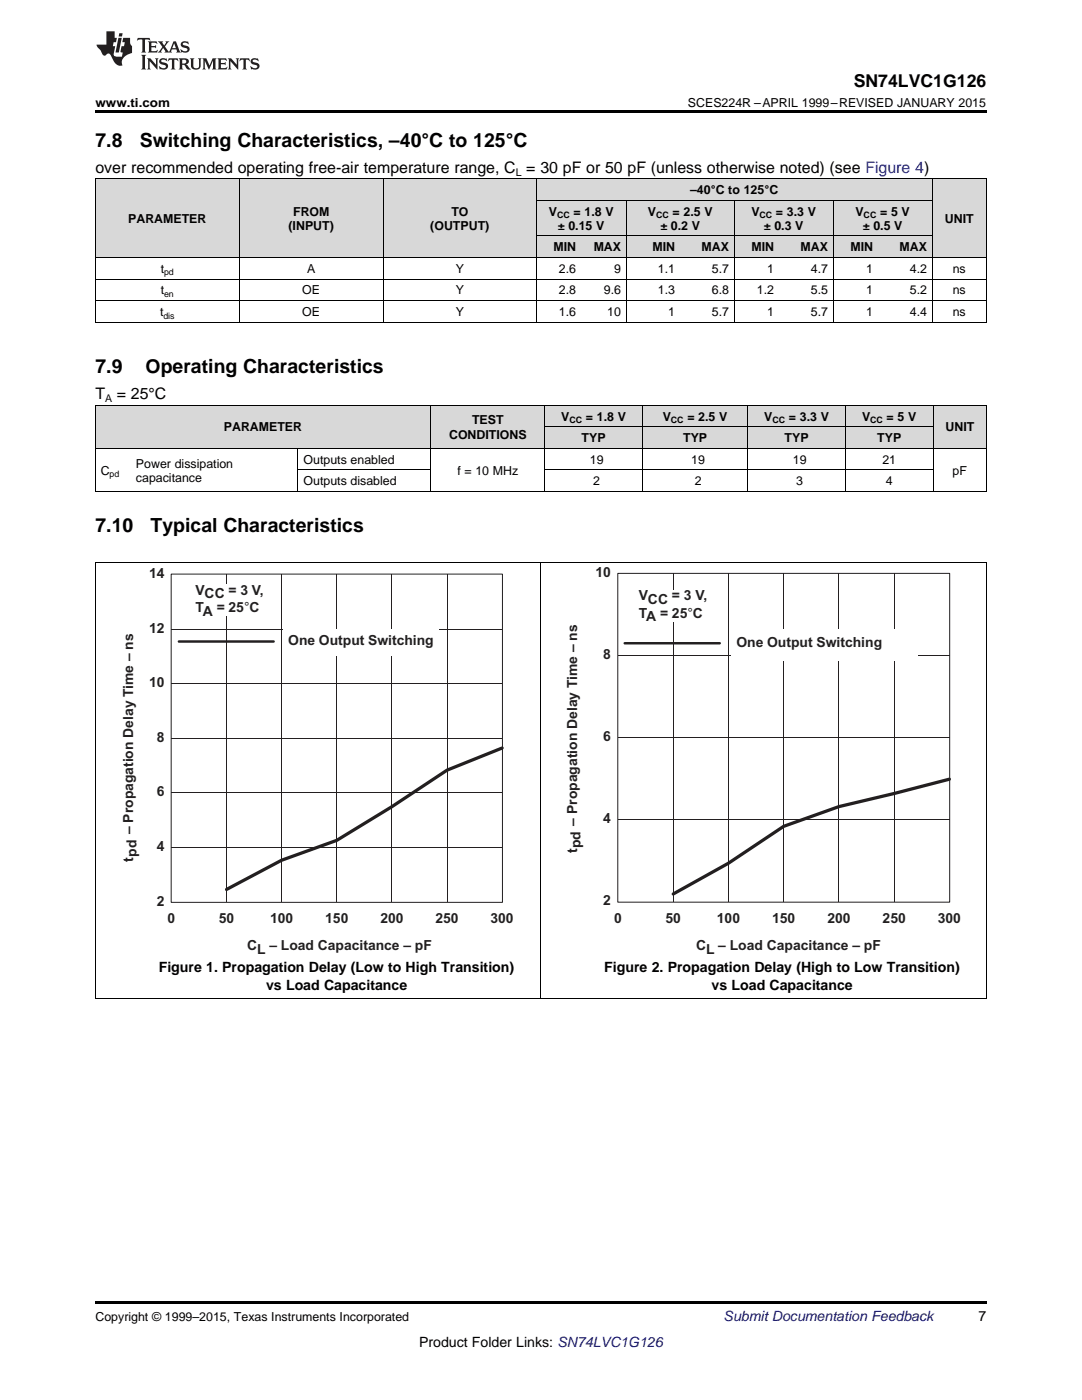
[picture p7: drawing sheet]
<svg xmlns="http://www.w3.org/2000/svg" width="216mm" height="279mm" viewBox="0 0 216 279" stroke-linecap="round" stroke-linejoin="round" font-family="sans-serif">
<g fill="#d8d8d8">
<path d="M19 80.9h7.1v8.6h-7.1z"/>
<path d="M26.1 80.9h33.4v8.6h-33.4z"/>
<path d="M59.5 80.9h26.4v8.6h-26.4z"/>
<path d="M85.9 80.9h22.9v8.6h-22.9z"/>
<path d="M108.8 85.2h19.4v4.3h-19.4z"/>
<path d="M128.2 85.2h21.1v4.3h-21.1z"/>
<path d="M149.3 85.2h19.4v4.3h-19.4z"/>
<path d="M168.7 85.2h17.6v4.3h-17.6z"/>
<path d="M186.3 80.9h10.5v8.6h-10.5z"/>
<path d="M108.8 80.9h19.4v4.3h-19.4z"/>
<path d="M128.2 80.9h21.1v4.3h-21.1z"/>
<path d="M149.3 80.9h19.4v4.3h-19.4z"/>
<path d="M168.7 80.9h17.6v4.3h-17.6z"/>
<path d="M19 35.7h28.8v15.7h-28.8z"/>
<path d="M47.8 35.7h28.7v15.7h-28.7z"/>
<path d="M76.5 35.7h30.5v15.7h-30.5z"/>
<path d="M107 47.1h9v4.3h-9z"/>
<path d="M116 47.1h9v4.3h-9z"/>
<path d="M125 47.1h10.8v4.3h-10.8z"/>
<path d="M135.8 47.1h10.7v4.3h-10.7z"/>
<path d="M146.5 47.1h9v4.3h-9z"/>
<path d="M155.5 47.1h10.8v4.3h-10.8z"/>
<path d="M166.3 47.1h9v4.3h-9z"/>
<path d="M175.3 47.1h10.8v4.3h-10.8z"/>
<path d="M186.1 35.7h10.7v15.7h-10.7z"/>
<path d="M107 40h9v7.1h-9z"/>
<path d="M116 40h9v7.1h-9z"/>
<path d="M125 40h10.8v7.1h-10.8z"/>
<path d="M135.8 40h10.7v7.1h-10.7z"/>
<path d="M146.5 40h9v7.1h-9z"/>
<path d="M155.5 40h10.8v7.1h-10.8z"/>
<path d="M166.3 40h9v7.1h-9z"/>
<path d="M175.3 40h10.8v7.1h-10.8z"/>
<path d="M107 35.7h9v4.3h-9z"/>
<path d="M116 35.7h9v4.3h-9z"/>
<path d="M125 35.7h10.8v4.3h-10.8z"/>
<path d="M135.8 35.7h10.7v4.3h-10.7z"/>
<path d="M146.5 35.7h9v4.3h-9z"/>
<path d="M155.5 35.7h10.8v4.3h-10.8z"/>
<path d="M166.3 35.7h9v4.3h-9z"/>
<path d="M175.3 35.7h10.8v4.3h-10.8z"/>
</g>
<path d="M19 199.3l.2 .1zM196.7 199.3l.1 .1zM19 259.7h177.8v.5h-177.8z" fill="#000"/>
<path d="M19.1 112.2v87.2M107.9 112.2v87.2M196.8 112.2v87.2M19 199.3h177.8" fill="none" stroke="#000" stroke-width=".2"/>
<path d="M34.2 114.6h66.1v65.5h-66.1zM45.2 114.6v65.4M56.2 114.6v65.4M67.2 114.6v65.4M78.2 114.6v65.4M89.2 114.6v65.4M34.2 136.4h66M34.2 125.5h66M34.2 158.3h66M34.2 147.3h66M34.2 169.2h66" fill="none" stroke="#231f20" stroke-width=".2"/>
<path d="M100.2 149.3l-11 4.4-11 7.3-11 6.7-11 4-11 5.8" fill="none" stroke="#231f20" stroke-width=".65"/>
<path d="M38 116.7h16.5v6.3h-16.5z" fill-rule="evenodd" fill="#fff"/>
<path d="M35.7 128h18.9" fill="none" stroke="#231f20" stroke-width=".49"/>
<path d="M56.5 125.5h31v5.3h-31z" fill-rule="evenodd" fill="#fff"/>
<path d="M123.3 114.4h66.2v65.6h-66.2zM134.3 114.5v65.5M145.4 114.5v65.5M156.4 114.5v65.5M167.4 114.5v65.5M178.4 114.5v65.5M123.3 130.9h66.2M123.3 147.2h66.2M123.3 163.6h66.2" fill="none" stroke="#231f20" stroke-width=".2"/>
<path d="M189.4 155.5l-11 2.9-11 2.6-11 3.9-11 7.4-11.1 6.1" fill="none" stroke="#231f20" stroke-width=".65"/>
<g fill="#fff">
<path d="M126.4 117.7h16.6v6.4h-16.6z" fill-rule="evenodd"/>
<path d="M145.9 125.5h37.3v6.4h-37.3z" fill-rule="evenodd"/>
</g>
<path d="M124.6 128.4h19" fill="none" stroke="#231f20" stroke-width=".49"/>
<g fill="none" stroke="#000" stroke-width=".2">
<path d="M19 35.6h177.8M19.1 35.7v28.6M47.7 35.7v28.6M76.5 35.7v28.6M107 35.7v28.6M107 40h79M124.9 40v24.3M146.5 40v24.3M166.2 40v24.3M186 35.7v28.6M196.8 35.7v28.6M19 60h177.8"/>
<path d="M19 55.7h177.8M19 51.4h177.8M107 47.1h79M19 64.3h177.8M19 98.1h177.8M19 89.5h177.8M19 80.9h177.8M19.1 80.9v17.2M59.5 89.5v8.6M59.5 93.8h26.4M85.9 80.9v17.2M108.7 80.9v17.2"/>
<path d="M108.8 93.8h77.5M108.8 85.2h77.5M128.1 80.9v17.2M149.2 80.9v17.2M168.6 80.9v17.2M186.2 80.9v17.2M196.8 80.9v17.2M19 112.2h177.8"/>
</g>
<path d="M19 22h177.8v.5h-177.8zM19 64.3h.2zM76.4 64.3h.1zM106.9 64.3h.1zM115.9 64.3h.1zM124.9 64.3h.1zM146.4 64.3h.1zM155.4 64.3h.1zM166.2 64.3h.1zM175.2 64.3h.1zM185.9 64.3h.2zM196.7 64.3h.1z" fill="#000"/>
<g fill="#231f20">
<path d="M27.5 7.6l-.1 .5 .4-.2h.6v.1v2.1l-.2 .4h1l-.3-.4v-2.1l.1-.1h.5l.5 .2-.2-.5zM29.5 8.3l.2 .3v1.5l-.2 .4h1.8l.2-.6a1.04 1.04 0 0 1-1.3 .2v-.7h.6l.3 .2v-.6l-.3 .2h-.6v-.6l.8-.1 .4 .3-.2-.5zM31.5 8.3l.9 1.1-.9 1.1h.8l-.2-.2 .5-.7 .4 .7-.2 .2h1.5l-.1-.2 .1-.4h.9l.1 .4-.2 .2h1l-.3-.3-.7-1.9h-.5l-.9 2-.8-1 .9-1h-.8l.1 .3-.3 .5-.4-.6 .2-.2zM34.7 8.6l.4 1h-.7zM36.3 8.4a.63 .63 0 0 0-.2 .7 .63 .63 0 0 0 .6 .4l.6 .2 .1 .2a.75 .75 0 0 1-.7 .4 .75 .75 0 0 1-.6-.5l.1 .7 .1-.1a1.11 1.11 0 0 0 1.5-.6 1.13 1.13 0 0 0-1.2-.8l-.1-.4a1.04 1.04 0 0 1 1.2 .2l-.2-.5-.1 .1-.5-.2zM28.2 10.9l.2 .4v2.2l-.2 .4h1l-.3-.4v-2.2l.3-.4zM29.3 11.6l.3 .4v1.5l-.3 .4h.8l-.2-.4v-1.3l1.5 1.7v-1.9l.2-.4h-.7l.2 .4v.9l-1.1-1.3zM32 11.8a.62 .62 0 0 0-.2 .7 .62 .62 0 0 0 .6 .4l.6 .1 .1 .3a.76 .76 0 0 1-.7 .3 .76 .76 0 0 1-.6-.4l.1 .7 .1-.1a1.11 1.11 0 0 0 1.5-.6 1.13 1.13 0 0 0-1.2-.8l-.1-.4a1.04 1.04 0 0 1 1.2 .2l-.2-.6-.1 .1-.5-.1zM33.7 11.6l-.2 .6a.61 .61 0 0 1 .8-.3v1.6l-.2 .4h.9l-.2-.4v-1.6a.63 .63 0 0 1 .8 .3l-.2-.6zM35.6 11.6l.3 .4v1.5l-.3 .4h1l-.2-.2v-.8l.5 .2a.76 .76 0 0 0 1.2 .7l-1-1a.58 .58 0 0 0 .6-.5 .58 .58 0 0 0-.5-.6zM36.4 11.9h.1a.45 .45 0 0 1 .5 .1 .45 .45 0 0 1 .1 .5l-.7 .2zM37.9 11.6l.2 .2a2.17 2.17 0 0 0 .3 1.9 .99 .99 0 0 0 1.6-.6v-1.1l.2-.4h-.7l.2 .2a1.92 1.92 0 0 1-.2 1.8 .6 .6 0 0 1-.9-.5v-1.1l.2-.4zM40.4 11.6l.2 .4v1.5l-.2 .4h.7l-.2-.4v-1.4l.8 1.8 .8-1.8v1.4l-.2 .4h.9l-.2-.4v-1.5l.2-.4h-.8l-.6 1.5-.6-1.5zM43.4 11.6l.2 .4v1.5l-.2 .4h1.8l.2-.6a1.04 1.04 0 0 1-1.3 .1v-.6h.5l.4 .2v-.6l-.4 .2h-.5v-.7h.8l.3 .3-.1-.6zM45.5 11.6l.2 .4v1.5l-.2 .4h.7l-.2-.4v-1.3l1.5 1.7v-1.9l.2-.4h-.7l.2 .4v.9l-1.1-1.3zM47.9 11.6l-.1 .6a.61 .61 0 0 1 .8-.3v1.6l-.3 .4h1l-.3-.4 .1-1.6a.63 .63 0 0 1 .7 .3l-.1-.6zM50.2 11.8a.62 .62 0 0 0-.2 .7 .62 .62 0 0 0 .6 .4l.6 .1 .2 .3a.76 .76 0 0 1-.8 .3 .76 .76 0 0 1-.6-.4l.1 .7 .2-.1a1.11 1.11 0 0 0 1.5-.6 1.13 1.13 0 0 0-1.3-.8l-.1-.4a1.04 1.04 0 0 1 1.2 .2l-.1-.6-.2 .1-.5-.1z"/>
<path d="M21.2 6.3v2.6h-1.9l.1 .4 .7 .9a.91 .91 0 0 0 1 .8 .56 .56 0 0 1 .5-.3 .56 .56 0 0 1 .5 .3l.4 .8a1.53 1.53 0 0 0 1.9 1.2 1.54 1.54 0 0 1 1-2.1l.9-.3v-1.4a1.52 1.52 0 0 1-.3-1.6h-1.4l-.2 .8h.5l-.2 .8h-.4l-.2 1v.2l.4 .1-.2 .8a1.93 1.93 0 0 1-1.6-.3l.3-1.8h-.5l.2-.8h.4l.2-.8h-.4v-1.3zM23.6 7.6l-.6 2.9h.7l.6-2.9zM23.8 6.6l-.1 .7h.6l.2-.7z"/>
</g>
<g font-size="3.9">
<text x="19" y="29.3">7.8</text>
<text x="27.9" y="29.3">Switching Characteristics, –40°C to 125°C</text>
<text x="19" y="74.5">7.9</text>
<text x="29.1" y="74.5">Operating Characteristics</text>
<text x="19" y="106.2">7.10</text>
<text x="30.1" y="106.2">Typical Characteristics</text>
</g>
<text font-size="3.5" x="170.4" y="17.3">SN74LVC1G126</text>
<g font-size="3.2">
<text x="19" y="34.4">over recommended operating free-air temperature range, C = 30 pF or 50 pF (unless otherwise noted) (see Figure 4)</text>
<text x="19" y="79.7">T</text>
<text x="23.3" y="79.7">= 25°C</text>
</g>
<g font-size="2.8" fill="#231f20">
<text x="29.7" y="115.4">14</text>
<text x="39" y="118.7">VCC</text>
<text x="45.6" y="118.7">= 3 V,</text>
<text x="118.8" y="115.2">10</text>
<text x="127.4" y="119.8">VCC = 3 V,</text>
<text x="39" y="122.2">TA = 25°C</text>
<text x="127.4" y="123.3">TA = 25°C</text>
<text x="29.7" y="126.2">12</text>
<text x="57.5" y="128.7">One Output Switching</text>
<text x="120.4" y="131.6">8</text>
<text x="146.9" y="129.1">One Output Switching</text>
<text x="29.7" y="137.1">10</text>
<text x="31.3" y="148">8</text>
<text x="120.4" y="147.9">6</text>
<text x="31.3" y="158.9">6</text>
<text x="120.4" y="164.3">4</text>
<text x="26.6" y="172" transform="rotate(-90 26.6 172)">tpd – Propagation Delay Time – ns</text>
<text x="31.3" y="169.8">4</text>
<text x="115.2" y="170.3" transform="rotate(-90 115.2 170.3)">tpd – Propagation Delay Time – ns</text>
<text x="31.3" y="180.7">2</text>
<text x="33.4" y="184.2">0</text>
<text x="43.7" y="184.2">50</text>
<text x="53.9" y="184.2">100</text>
<text x="64.9" y="184.2">150</text>
<text x="75.9" y="184.2">200</text>
<text x="86.9" y="184.2">250</text>
<text x="97.9" y="184.2">300</text>
<text x="120.4" y="180.7">2</text>
<text x="122.6" y="184.2">0</text>
<text x="132.8" y="184.2">50</text>
<text x="143.1" y="184.2">100</text>
<text x="154.1" y="184.2">150</text>
<text x="165.1" y="184.2">200</text>
<text x="176.1" y="184.2">250</text>
<text x="187.1" y="184.2">300</text>
<text x="49.3" y="189.7">CL – Load Capacitance – pF</text>
<text x="138.9" y="189.7">CL – Load Capacitance – pF</text>
</g>
<g font-size="2.8">
<text x="31.7" y="193.9">Figure 1. Propagation Delay (Low to High Transition)</text>
<text x="53.1" y="197.6">vs Load Capacitance</text>
<text x="120.6" y="193.9">Figure 2. Propagation Delay (High to Low Transition)</text>
<text x="142" y="197.6">vs Load Capacitance</text>
<text x="195.3" y="263.6">7</text>
<text x="83.6" y="268.9">Product Folder Links: SN74LVC1G126</text>
</g>
<text font-size="2.8" fill="#0000c8" x="144.4" y="263.6">Submit Documentation Feedback</text>
<g font-size="2.5">
<text x="19" y="21.4">www.ti.com</text>
<text x="137.3" y="21.4">SCES224R –APRIL 1999–REVISED JANUARY 2015</text>
<text x="137.7" y="38.7">–40°C to 125°C</text>
<text x="25.6" y="44.4">PARAMETER</text>
<text x="57.6" y="45.9">(INPUT)</text>
<text x="58.5" y="43">FROM</text>
<text x="85.9" y="45.9">(OUTPUT)</text>
<text x="90.1" y="43">TO</text>
<text x="109.5" y="43">V</text>
<text x="111.3" y="45.9">± 0.15 V</text>
<text x="114.4" y="43">=</text>
<text x="116.6" y="43">1.8 V</text>
<text x="129.3" y="43">V</text>
<text x="131.8" y="45.9">± 0.2 V</text>
<text x="134.2" y="43">=</text>
<text x="136.4" y="43">2.5 V</text>
<text x="149.9" y="43">V</text>
<text x="152.4" y="45.9">± 0.3 V</text>
<text x="154.8" y="43">=</text>
<text x="157" y="43">3.3 V</text>
<text x="170.7" y="43">V</text>
<text x="172.2" y="45.9">± 0.5 V</text>
<text x="175.6" y="43">= 5 V</text>
<text x="188.6" y="44.4">UNIT</text>
<text x="110.4" y="50.2">MIN</text>
<text x="118.5" y="50.2">MAX</text>
<text x="130.2" y="50.2">MIN</text>
<text x="140" y="50.2">MAX</text>
<text x="149.9" y="50.2">MIN</text>
<text x="159.7" y="50.2">MAX</text>
<text x="169.7" y="50.2">MIN</text>
<text x="179.5" y="50.2">MAX</text>
<text x="32.1" y="54.5">t</text>
<text x="32.1" y="58.8">t</text>
<text x="60.3" y="58.8">OE</text>
<text x="61.3" y="54.5">A</text>
<text x="90.9" y="54.5">Y</text>
<text x="90.9" y="58.8">Y</text>
<text x="111.5" y="54.5">2.6</text>
<text x="111.5" y="58.8">2.8</text>
<text x="120.5" y="58.8">9.6</text>
<text x="122.6" y="54.5">9</text>
<text x="131.3" y="54.5">1.1</text>
<text x="131.3" y="58.8">1.3</text>
<text x="142.1" y="54.5">5.7</text>
<text x="142.1" y="58.8">6.8</text>
<text x="151" y="58.8">1.2</text>
<text x="153.1" y="54.5">1</text>
<text x="161.8" y="54.5">4.7</text>
<text x="161.8" y="58.8">5.5</text>
<text x="172.8" y="54.5">1</text>
<text x="172.8" y="58.8">1</text>
<text x="181.6" y="54.5">4.2</text>
<text x="181.6" y="58.8">5.2</text>
<text x="190.1" y="54.5">ns</text>
<text x="190.1" y="58.8">ns</text>
<text x="31.9" y="63.1">t</text>
<text x="60.3" y="63.1">OE</text>
<text x="90.9" y="63.1">Y</text>
<text x="111.5" y="63.1">1.6</text>
<text x="121.2" y="63.1">10</text>
<text x="133.3" y="63.1">1</text>
<text x="142.1" y="63.1">5.7</text>
<text x="153.1" y="63.1">1</text>
<text x="161.8" y="63.1">5.7</text>
<text x="172.8" y="63.1">1</text>
<text x="181.6" y="63.1">4.4</text>
<text x="190.1" y="63.1">ns</text>
<text x="112" y="84">V</text>
<text x="116.9" y="84">= 1.8 V</text>
<text x="132.3" y="84">V</text>
<text x="137.2" y="84">= 2.5 V</text>
<text x="152.5" y="84">V</text>
<text x="157.4" y="84">= 3.3 V</text>
<text x="172" y="84">V</text>
<text x="176.9" y="84">= 5 V</text>
<text x="44.7" y="86.1">PARAMETER</text>
<text x="89.6" y="87.5">CONDITIONS</text>
<text x="94.2" y="84.7">TEST</text>
<text x="116.1" y="88.3">TYP</text>
<text x="136.3" y="88.3">TYP</text>
<text x="156.6" y="88.3">TYP</text>
<text x="175" y="88.3">TYP</text>
<text x="188.7" y="86.1">UNIT</text>
<text x="20.1" y="94.7">C</text>
<text x="27.1" y="93.3">Power dissipation</text>
<text x="60.6" y="92.6">Outputs enabled</text>
<text x="91.3" y="94.7">f = 10 MHz</text>
<text x="117.7" y="92.6">19</text>
<text x="137.9" y="92.6">19</text>
<text x="158.2" y="92.6">19</text>
<text x="176.1" y="92.6">21</text>
<text x="190.1" y="94.7">pF</text>
<text x="27.1" y="96.1">capacitance</text>
<text x="60.6" y="96.9">Outputs disabled</text>
<text x="118.4" y="96.9">2</text>
<text x="138.6" y="96.9">2</text>
<text x="158.9" y="96.9">3</text>
<text x="176.8" y="96.9">4</text>
<text x="19" y="263.6">Copyright © 1999–2015, Texas Instruments Incorporated</text>
</g>
<g font-size="2.1">
<text x="102.9" y="35.1">L</text>
<text x="21" y="80.3">A</text>
</g>
<g font-size="1.8">
<text x="111.2" y="43.5">CC</text>
<text x="130.9" y="43.5">CC</text>
<text x="151.6" y="43.5">CC</text>
<text x="172.3" y="43.5">CC</text>
<text x="32.7" y="55">pd</text>
<text x="32.7" y="59.3">en</text>
<text x="32.6" y="63.6">dis</text>
<text x="113.6" y="84.5">CC</text>
<text x="133.9" y="84.5">CC</text>
<text x="154.1" y="84.5">CC</text>
<text x="173.6" y="84.5">CC</text>
<text x="21.9" y="95.2">pd</text>
</g>
</svg>
